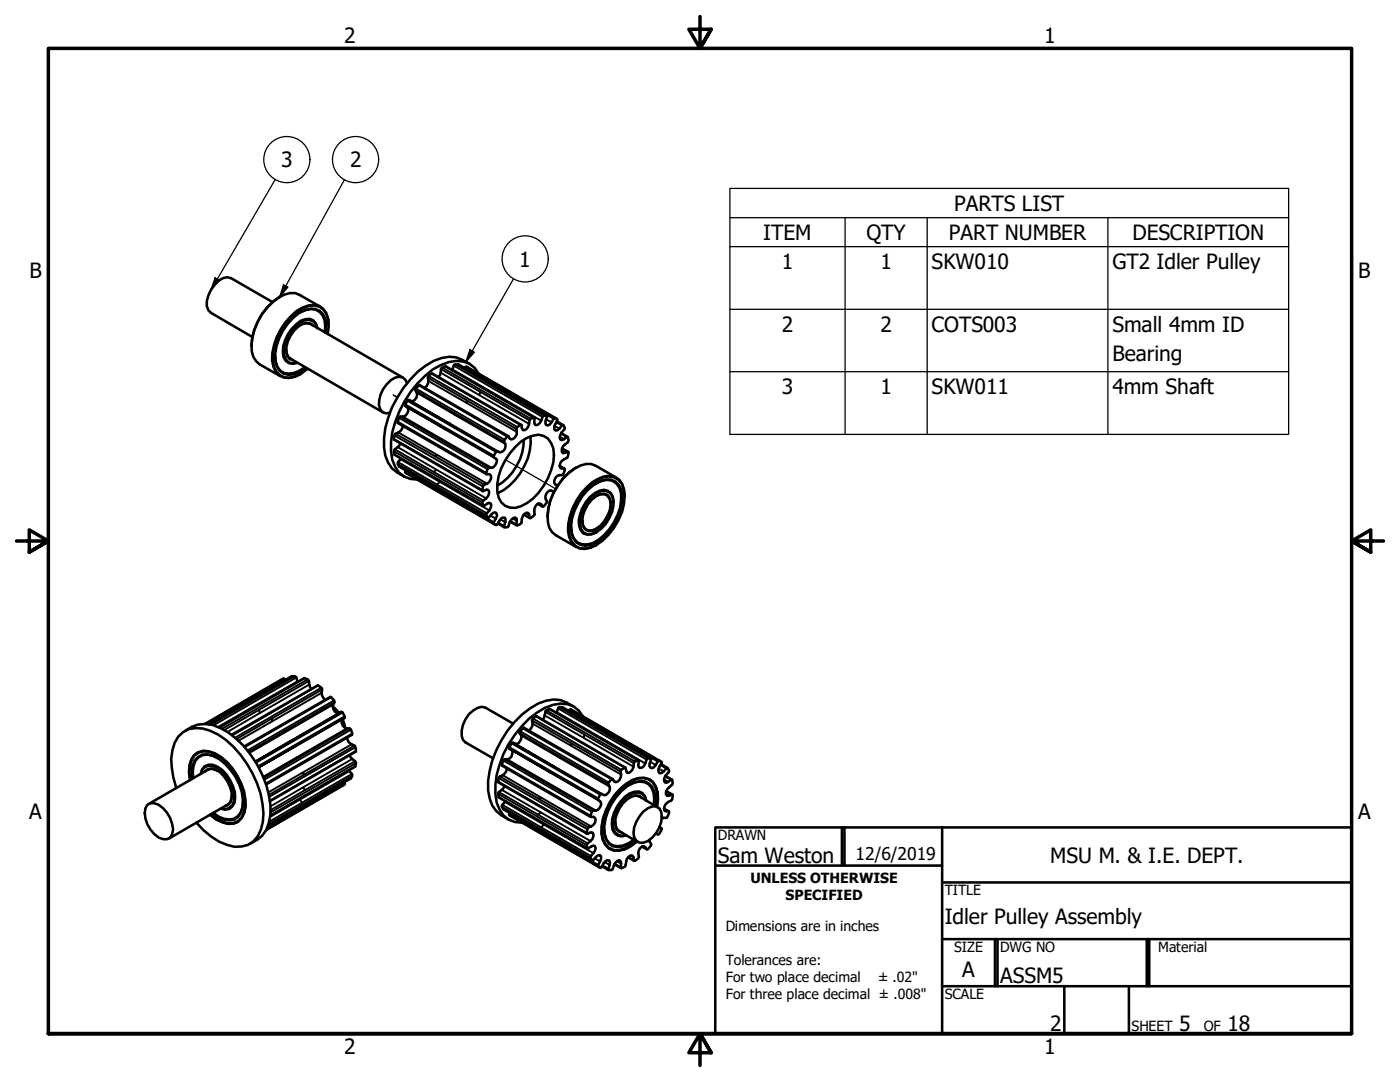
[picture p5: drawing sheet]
<svg xmlns="http://www.w3.org/2000/svg" width="279mm" height="216mm" viewBox="0 0 279 216" stroke-linecap="round" stroke-linejoin="round" font-family="sans-serif">
<!-- layer: Tweak Trail (ANSI) -->
<path d="M78.5 78.8l.8 .5M100.9 91.8l10 5.7" fill="none" stroke="#000" stroke-width=".25"/>
<!-- layer: Visible (ANSI) -->
<g fill="none" stroke="#000" stroke-width=".51">
<path d="M55.8 59.2a12.1 12.1 0 0 0-5.6 9.8M54.4 60.3l-8.3-4.8a2.9 2.9 0 0 0-3.3 1.3 6.1 6.1 0 0 0-1.5 4.3l.3 .8 .5 .5 8.3 4.8M54.9 71.1a2.98 2.98 0 0 0 2.8 3.4l1-.1 1.1-.4 1-.7M57.1 69.8l.1 .7 .3 .7 .5 .4 18.5 10.7M58.2 65.6l.9-.9a2.85 2.85 0 0 1 3.4-.8l.6 .7 .2 .9a1.88 1.88 0 0 0-2.6-1.6 7 7 0 0 0-4 7 1.86 1.86 0 0 0 2.6 1.5 2 2 0 0 1-2.1-.2 2 2 0 0 1-.7-2 7.4 7.4 0 0 1 1.7-4.6zM59.9 62.3a3.2 3.2 0 0 1 4.5 .6l.4 1v2.5M60 64.8l.7-.3 1.3 .1 18.5 10.8M62.5 65a2.1 2.1 0 0 0-3 .2 5.7 5.7 0 0 0-2.2 5.9l.5 .5 .7 .3M63.9 61.2l-4.1-2.3a3.9 3.9 0 0 0-4.2 .5 12.1 12.1 0 0 0-5.4 10.6l.3 1.2 .6 .9 .7 .6 4.1 2.4M65 66.4a4.2 4.2 0 0 0-1.2-4.4 3.7 3.7 0 0 0-4.2 .5 11.3 11.3 0 0 0-4.7 9.4 2.92 2.92 0 0 0 3.8 2.8l1.2-.5 1.1-.8M65.4 66.7a5.3 5.3 0 0 0-.8-4.9 3.4 3.4 0 0 0-4.1-.3 12 12 0 0 0-6 10.4 3.2 3.2 0 0 0 4.5 3.2l1.2-.6 1.2-.9M65.6 65a3.6 3.6 0 0 0-2.9-4.2 6.6 6.6 0 0 0-4.7 2.4 12.3 12.3 0 0 0-3.7 8.7 3.4 3.4 0 0 0 3.3 3.5l1.1-.2 1.3-.6"/>
<path d="M81.2 76.5a1.62 1.62 0 0 0-2.4-1.1 6.1 6.1 0 0 0-3.2 5.4 1.55 1.55 0 0 0 2.2 1.6M84.8 77.4a1.99 1.99 0 0 0 .6-2.2l.7-.7h.2l17.7 10.3M87.5 75.2a2.95 2.95 0 0 0 .6-1.7l.9-.4 17.6 10.2M90.2 73.9l.5-1.1 .7-.1 17.7 10.2M92.7 73.5l.4-.3 17.9 10.3M93.7 72.6l-1.4-.8a6 6 0 0 0-5.7 .2 19.9 19.9 0 0 0-9.1 11.4 14.1 14.1 0 0 0-.6 7.5l.6 1.4 .7 1.2 2.5 1.6M95.5 74.5a4.7 4.7 0 0 0-6-2.2 12.3 12.3 0 0 0-6.2 4.2 21 21 0 0 0-5.3 11.7 7.9 7.9 0 0 0 1.6 6.1l1.1 .8 1.2 .5 1.4 .1M79.9 88.5l-.2 .4-1 1v.8l17.8 10.3M80.1 91.5l-.7 .7v.4l.2 .5 17.7 10.2M80.4 85a2.04 2.04 0 0 1-1.6 1.7l-.1 .2v.9l17.6 10.2M81 93.9l-.2 .3 .3 .2 17.6 10.2M101.5 87.1l-17.7-10.3-.9 .9a1.68 1.68 0 0 1-.2 2.1 1.12 1.12 0 0 1-1.2 0l-.2 .1-.5 1a1.21 1.21 0 0 1 .6 1.5 1.21 1.21 0 0 1-1.5 .7l-.3 .3-.2 1 17.7 10.2"/>
<path d="M101.5 87.1l.2 .4 .3 .2a1.5 1.5 0 0 0 1.1-2.1 1.37 1.37 0 0 1 .8-.9l.4 1.1a1.15 1.15 0 0 0 1.3-1.2l.1-.7a1.07 1.07 0 0 1 1-.6v1.3l.2 .2a1.68 1.68 0 0 0 1.4-1.6l.2-.3 .7 .1a2.7 2.7 0 0 0-.2 1.8l.3 .1 .4-.2 .9-1.3h.1l.6 .4-.7 1.4v.5l.3 .2h.4l1-1.1h.2l.2 .7a3.6 3.6 0 0 0-1 1.8l.1 .4 .3 .1 1.2-.6 .1 .9a3.5 3.5 0 0 0-1.3 1.6v.4l.2 .3 1.1-.2-.1 .9-.2 .3a1.62 1.62 0 0 0-1.3 1.9l.9 .3-.4 1.1a1.34 1.34 0 0 0-1.3 .5 1.34 1.34 0 0 0-.2 1.4l.5 .4M101.5 87.1h-.3l-.6 .8a1.69 1.69 0 0 1-.1 2.1 1.11 1.11 0 0 1-1.4 0l-.6 1.1 .7 .7a1.49 1.49 0 0 1-1.8 1.6l-.4 1.2h.7l.2 .2a1.68 1.68 0 0 1-1.4 2l-.2 1.2 1.1-.3a1.74 1.74 0 0 1-1.1 2.3l.2 1 1.1-.7 .3 .2a2.04 2.04 0 0 1-.9 2.1l.4 .7 1.1-1 .4-.1 .2 .3 .1 .4-.7 1.5 .5 .4h.1l.9-1.4 .5-.1h.3a2.84 2.84 0 0 1-.2 1.9h.7a2.66 2.66 0 0 1 1.5-1.9l.3 .2v1.3l.7-.2 .3-.3a1.88 1.88 0 0 1 1-2l.3 .1 .4 1 .9-.7a2.25 2.25 0 0 1 .6-2.2 .97 .97 0 0 1 1.1 .6l.8-.9a1.69 1.69 0 0 1 .1-2 1.01 1.01 0 0 1 1.3-.1M102.8 89.2a6.8 6.8 0 0 1 4.7-2.5 3.2 3.2 0 0 1 2.9 2.8 12 12 0 0 1-4 10 5.7 5.7 0 0 1-4.7 1.8 3.3 3.3 0 0 1-2.4-3.3 11.8 11.8 0 0 1 3.5-8.8zM104.5 87.8a10.9 10.9 0 0 1-5.2 9.1M105.9 87.1a12.1 12.1 0 0 1-6.6 11.3M111.1 84.1l1.3 .7M111.7 93l.9 .5M112 86.4l1.3 .8M112.1 89.5l1.3 .7M114.9 93.3a12.1 12.1 0 0 0-5.6 9.8M116.6 97.9a7.3 7.3 0 0 1 4.9-2.8 3 3 0 0 1 3 2.6 10.9 10.9 0 0 1-3 9 7.3 7.3 0 0 1-4.9 2.8 2.91 2.91 0 0 1-2.9-2.6 10.6 10.6 0 0 1 1.9-7.6zM117.3 97.7a5.8 5.8 0 0 1 4.6-2 3.2 3.2 0 0 1 2.3 3.3 10.9 10.9 0 0 1-6.3 9.7 2.83 2.83 0 0 1-3.9-2.5 11 11 0 0 1 3.3-8.5z"/>
<path d="M118 99.8a2.62 2.62 0 0 1 3.2-1.1 3.2 3.2 0 0 1 .5 3.5 5.6 5.6 0 0 1-3.7 3.8 1.7 1.7 0 0 1-1.8-2.1 6.7 6.7 0 0 1 1.8-4.1zM118.1 99.1a2.87 2.87 0 0 1 3.5-.9 3.5 3.5 0 0 1 .6 3.9 6.8 6.8 0 0 1-4.1 4.5 1.81 1.81 0 0 1-2.3-1.8 7.1 7.1 0 0 1 2.3-5.7zM119 96.4a3.1 3.1 0 0 1 4.6 .9 8.9 8.9 0 0 1-2 8.3 7 7 0 0 1-4.5 3 2.6 2.6 0 0 1-3-2.2l-.1-1.2M119.1 98.9a1.72 1.72 0 0 1 1.9-.1 1.72 1.72 0 0 1 .9 1.8 6.2 6.2 0 0 1-3.7 5.3h-.9l-.6-.4-.4-.7-.1-.9M123 95.3l-4.1-2.3a4 4 0 0 0-4.3 .5 11.9 11.9 0 0 0-5.3 10.6l.3 1.2 .6 .9 .7 .6 4.1 2.4M124.7 99.1a5 5 0 0 0-1.1-3.4 3.5 3.5 0 0 0-4.2-.2 12.2 12.2 0 0 0-6.1 10.5 3.4 3.4 0 0 0 3.3 3.5l1.2-.2 1.3-.6M99.4 104.5l1.2 .7M101.8 104.1l1.3 .7M104.5 102.7l1.2 .7M107.3 100.5l1 .6M122.4 100.3a2.08 2.08 0 0 0-2.8-2.4 7.2 7.2 0 0 0-4 7 2.08 2.08 0 0 0 1.3 1.7 2.08 2.08 0 0 0 2.2-.4M57 135.7l-.3-.3-.4 .1-15.4 9"/>
<path d="M59.4 136.1l-.4-1.1-.8-.1-16.5 9.6M62.1 137.5l-.4-.9v-.7a1.07 1.07 0 0 0-1-.6l-16.9 9.9M64.9 139.6a1.99 1.99 0 0 1-.6-2.2l-.9-.6-17.2 9.8M35.2 157.2a15.1 15.1 0 0 1-.8-7.5 5.1 5.1 0 0 1 7.5-3.9 17.8 17.8 0 0 1 8.5 8.6 16.7 16.7 0 0 1 2.1 9.6 5.2 5.2 0 0 1-4.3 4.9 8.8 8.8 0 0 1-6-2l-1.6-1.2-1.4-1.6M36.9 145.9a6.2 6.2 0 0 1 7.1-.6 19 19 0 0 1 9.1 11.4 12.4 12.4 0 0 1 0 8.9l-.8 1.2-1 .8-1.5 .8M37.9 155.6a5.5 5.5 0 0 1 .8-4.9l.9-.6 1-.3a8.6 8.6 0 0 1 6.8 5 9.9 9.9 0 0 1 1.4 7.4 2.97 2.97 0 0 1-4.4 1.9l-1.3-.6-1.2-.9M38 155.6a5.9 5.9 0 0 1 .8-4.9 3.4 3.4 0 0 1 4.1-.3 12.1 12.1 0 0 1 6.1 10.4 3.3 3.3 0 0 1-3.5 3.5l-1.1-.3-1.2-.6-1.2-.8M38.4 155.4l-.1-1.4a3 3 0 0 1 1.2-2.9 3 3 0 0 1 3.1-.3 10.9 10.9 0 0 1 5.9 10.1 2.85 2.85 0 0 1-3.8 2.7l-1.1-.5-1.2-.8M39.4 150.2a4.1 4.1 0 0 0-1.6 3.7M40.1 154.4a1.86 1.86 0 0 1 2.6-1.5 7 7 0 0 1 4 6.9 1.93 1.93 0 0 1-2.6 1.6 1.98 1.98 0 0 0 2.1-.2 1.98 1.98 0 0 0 .7-2 7.7 7.7 0 0 0-3.5-6.2 2.04 2.04 0 0 0-3.3 1.4M40.9 153.9l.6-.4a3.1 3.1 0 0 1 3.2 1.4 5.6 5.6 0 0 1 1.3 5.1l-.4 .6-.7 .2M43.4 153.8l-.7-.3-.7-.1-.5 .2-11.8 6.8"/>
<path d="M43.4 151.3a3.1 3.1 0 0 0-4.4 .5l-.4 1-.1 2.5M46.3 158.8l-.4 1.3-.4 .4-11.8 6.8M66.4 141l1.3 1.2M67.7 142.2a1.15 1.15 0 0 1-1.2-1.6l.2-.5v-.3l-.8-.7-17.2 9.9M67.7 142.2l.4-.2 .3 .2 .4 .9-.4 .4M68.4 143.5a1.34 1.34 0 0 0 .1 1.5 1.34 1.34 0 0 0 1.4 .4l.4 1-.1 .2-17.1 9.9M68.4 143.5l.5 1.7M68.7 156.1l.1 .3-.2 .3-15.5 8.9M69.3 147.2a2.04 2.04 0 0 0 1.6 1.7l.1 1.1-17.2 9.9M69.6 153.7l.6 .7 .1 .4-.3 .5-16.5 9.6M69.8 150.7l.2 .4 1 1-.1 .9-17 9.8M100.7 156.8l-.2 .5-1.1 .9 .2 .9 17.6 10.3"/>
<path d="M100.9 159.9l-.8 .9 .4 .7 17.7 10.2M101.2 153.4a2.08 2.08 0 0 1-1.6 1.7l-.1 .2v.8l17.7 10.3M102.4 144.4l-5.5-3.2a3 3 0 0 0-3.3 1.3 5.4 5.4 0 0 0-1.2 5.1l.5 .5 5.5 3.2M105.5 145.8a1.61 1.61 0 0 0 .7-2l.2-.4 .7-.5 17.7 10.3M108.3 143.6l.3-.4 .3-1.3 .8-.4 17.7 10.2M111.1 142.2l.4-1 .7-.1 17.7 10.2M113.5 141.9l.2-.4h.2l17.9 10.4M114.5 141l-1.4-.8a6 6 0 0 0-5.7 .2 19.9 19.9 0 0 0-10 17.3 6.4 6.4 0 0 0 4.1 5.8M116.3 142.9a4.7 4.7 0 0 0-5.9-2.2 14.6 14.6 0 0 0-7.7 5.9 19.1 19.1 0 0 0-3.8 11.8 5.8 5.8 0 0 0 3.8 5.6l1.4 .1M122.2 155.4l-17.6-10.2-.8 .7-.1 .4a1.3 1.3 0 0 1-.5 2.2l-1-.3-.6 1.1a1.07 1.07 0 0 1 .4 1.7 1.8 1.8 0 0 1-1.4 .6l-.5 .9 .1 .3 17.7 10.2M124.8 158.9a2.95 2.95 0 0 1 3.4-.7l.5 .7 .3 .9a1.85 1.85 0 0 0-2.6-1.6 6.7 6.7 0 0 0-3.4 3.5 4.5 4.5 0 0 0-.3 4.4l.6 .5 .8 .2 .9-.1a2 2 0 0 1-2.1-.2 2 2 0 0 1-.8-2 7.7 7.7 0 0 1 2.7-5.6zM125.6 156.6a3 3 0 0 1 3.4-.3 3 3 0 0 1 1.6 3l-.1 1.3"/>
<path d="M125.7 159.1l.7-.3h.6l.6 .1 3.7 2.2M128.1 159.3a2.1 2.1 0 0 0-2.9 .2 5.7 5.7 0 0 0-2.2 5.9l.5 .5 .6 .3M129.7 155.5a3.9 3.9 0 0 1 1.6 3.8M131.9 152.5l1.3 .7M132.8 154.8l1.3 .8M133 157.9l1.2 .7M29.4 160.6a2.4 2.4 0 0 1 3.2 .7 6.5 6.5 0 0 1 1.9 4.2l-.1 .9a1.66 1.66 0 0 1-2.7 .7 5.8 5.8 0 0 1-2.7-5.8zM43.4 163.6a5.6 5.6 0 0 0 3.1 .7l.9-.3M48.5 160a3.4 3.4 0 0 1-1.8 3.4 4.4 4.4 0 0 1-4.2-1.2M101.8 162.2l-.1 .5 17.9 10.3M120.1 172.8l1.3 .8M120.6 165.4a3.2 3.2 0 0 0 1.8 3.3 4.6 4.6 0 0 0 4.1-1.1"/>
<path d="M122.6 172.5l1.4 .7M122.8 164.1l.1 .7 .3 .7 4.1 2.5M125.3 171.1l1.3 .7M125.7 168.9a4.1 4.1 0 0 1-4 .5M128.1 168.9l1 .6M128.4 161.9l.9-.6 .9-.4a1.63 1.63 0 0 1 1.9 2 5.7 5.7 0 0 1-3.7 5.2 1.7 1.7 0 0 1-2-1.9 6.8 6.8 0 0 1 2-4.3zM130.7 160.7a4.2 4.2 0 0 0-1.2-4.4l-.9-.4a5.6 5.6 0 0 0-4.5 1.9 11.2 11.2 0 0 0-3.5 8.4 2.85 2.85 0 0 0 3.7 2.7l1.2-.4 1.2-.9M131.1 161a5.3 5.3 0 0 0-.9-4.9 3.4 3.4 0 0 0-4-.3 12 12 0 0 0-6.1 10.4 3.1 3.1 0 0 0 4.6 3.2l1.2-.6 1.2-.9M131.1 161a5.5 5.5 0 0 0-.8-5 3.6 3.6 0 0 0-4.1-.4 12.3 12.3 0 0 0-6.2 10.7 3.5 3.5 0 0 0 2.4 3.4 5.3 5.3 0 0 0 4.7-1.8M131.6 165l.4 .3v.3l-.6 .9-.5-.2M132.1 163.3l.9-.1a1.49 1.49 0 0 0 .5-1.2l-.9-.3a1.91 1.91 0 0 1 1.4-2.1l.2-1-1 .2a1.11 1.11 0 0 1 .3-1.7l.7-.6v-.9h-.3l-.9 .6-.3-.1a1.59 1.59 0 0 1 .7-2l.1-.4-.4-.5a2.33 2.33 0 0 1-1.5 1.1l-.2-.2a2.61 2.61 0 0 1 .7-2l-.7-.3a3.4 3.4 0 0 1-1.3 1.5l-.3-.1a1.96 1.96 0 0 1 .2-1.8h-.8l-.7 1.4-.4 .4h-.4l-.3-.2v-1.2l-.1-.1-.7 .4a2.51 2.51 0 0 1-1.1 2.1h-.4l-.3-1.1-.9 .7a1.77 1.77 0 0 1-1 2.3l-.7-.7-.8 .9a1.61 1.61 0 0 1-.2 2.1 1.01 1.01 0 0 1-1.2 0l-.2 .2-.5 .9a1.07 1.07 0 0 1 .4 1.7 1.52 1.52 0 0 1-1.5 .6l-.3 1.1 .8 .3a1.43 1.43 0 0 1-1.3 1.9l-.2 .4v.9l1-.3a1.74 1.74 0 0 1-1 2.3l.1 1 1.1-.7 .3 .1a1.76 1.76 0 0 1-.8 2v.4l.3 .5 1.1-1 .4-.1 .3 .3-.2 1-.5 .9 .7 .4a2.84 2.84 0 0 1 1.2-1.6l.4 .1a2.84 2.84 0 0 1-.2 1.8h.8a2.66 2.66 0 0 1 1.4-1.9 1.6 1.6 0 0 1 .3 1.6h.1l.8-.4 .2-.8a1.15 1.15 0 0 1 1.2-1.2l.4 1 .7-.5 .2-.4a1.48 1.48 0 0 1 1-2.1l.5 .6h.3l.7-.8-.4-1M132.5 161.4l1 .5"/>
</g>
<!-- layer: Visible Narrow (ANSI) -->
<g fill="none" stroke="#000" stroke-width=".38">
<path d="M81.3 79.9l17.7 10.3M81.6 79.8l8.2 4.7-7.8-4.5M82.9 77.9l7.8 4.5 .2 .5-7.7-4.5M83 77.5l17.7 10.3M83.6 76.9l17.6 10.2M85.4 75.4l7.8 4.5v.6l-7.7-4.5M85.5 75l17.8 10.2M86.1 74.5l17.7 10.3M88 73.7l7.8 4.5-.1 .7-7.8-4.5M88.3 73.3l17.6 10.3M88.8 73.1l17.7 10.2M90.3 73.7l17.7 10.2"/>
<path d="M90.6 73l17.7 10.2M90.9 72.7l17.6 10.2M91.4 72.7l17.6 10.2M92.8 73.3l7.8 4.6-.1 .1M93.1 73.2l17.6 10.2M93.2 79.9l9.9 5.7M95.7 78.9l9.9 5.7M95.8 78.2l9.9 5.7M100.6 77.9l9.9 5.7M78.6 87.6l17.7 10.2M78.6 90l17.7 10.3M78.7 86.9l17.7 10.2"/>
<path d="M78.7 90.7l17.7 10.1M79.4 89.2l7.7 4.5-.5 .5-7.8-4.5M79.4 84.1l17.6 10.3M79.4 92.6l17.6 10.2M79.5 86.3l7.8 4.5-.6 .2-7.8-4.4M79.6 83.4l17.7 10.2M79.6 93.1l17.7 10.2M79.9 83.1l7.8 4.5h.5l-7.8-4.5M79.9 91.6l7.9 4.5-.6 .6-7.8-4.5M80.9 81l8.2 4.8-7.8-4.5M80.9 94l7.7 4.5 .1-.1M80.9 80.7l17.7 10.2"/>
<path d="M80.9 94.3l17.7 10.2M86.6 94.2l9.9 5.7M86.7 91l9.9 5.7M87.1 93.7l9.9 5.7M87.2 96.7l10 5.7M87.3 90.8l9.9 5.7M87.7 87.6l9.9 5.7M87.8 96.1l9.9 5.8M88.2 87.6l9.9 5.7M88.6 85.5l10 5.7M88.6 98.5l10 5.7M89.1 85.8l9.8 5.7"/>
<path d="M89.3 84.3l10 5.7M89.8 84.5l9.9 5.7M90.7 82.4l9.9 5.7M90.9 82.9l9.9 5.7M93.2 80.5l9.9 5.7M109 83.6l1 .7M110.6 85l1 .5M111 84.3l1.1 .6M111.7 93l.9 .5M111.7 87.1l.9 .5M111.8 93.3l.3 .2M112 86.6l1.1 .6"/>
<path d="M112.1 90l.6 .4M112.1 89.5l1.2 .7M97.9 102.9l1 .6M99.4 104.3l1.2 .7M99.9 103.6l.9 .6M101.9 103.9l1.2 .7M102.3 103.4l.8 .5M104.6 102.7l1.1 .6M105 102.4l.6 .3M107.3 100.5l1 .5M107.7 100.5l.3 .1M56.6 135.4l-15.7 9.1"/>
<path d="M56.8 135.6l-9.8 5.7M58.3 134.9l-16.6 9.6M58.8 134.9l-16.7 9.7M59.1 135.2l-16.5 9.5M59.4 136l-15.8 9M60.8 135.3l-17 9.9M61.4 135.6l-17.1 9.8M61.7 135.9l-9.9 5.7M61.7 136.6l-9.9 5.7M63.5 136.8l-17.1 9.9M64.1 137.2l-17.2 10M64.2 138.2l-9.9 5.8"/>
<path d="M64.3 137.6l-9.9 5.7M66.1 139.1l-17.3 10M66.7 139.8l-17.3 9.9M44.8 145.7l7-4.1v.7l-6.4 3.7M47.1 141.4l-.1-.1-5.6 3.2M47.2 147.4l7.2-4.1-.1 .7-6.7 3.8M49.6 150.1l7.2-4.2-.2 .4-6.8 3.9M50.9 152l7.3-4.2zM51.6 153.2l7.3-4.2zM52.5 155l6.8-3.9h.5l-7.2 4.2M53.5 158.1l6.8-3.9 .5 .3-7.1 4.1M66.5 140.6l-9.9 5.7"/>
<path d="M66.7 140.1l-9.9 5.8M67.7 142.2l-9.9 5.8M68.1 142l-9.9 5.8M68.4 143.5l-9.9 5.7M68.4 142.2l-17.3 10M68.8 143.3l-9.9 5.7M68.8 156.2l-9.9 5.7M68.8 142.9l-17.3 10M68.8 156.5l-15.7 9.1M69.2 145.4l-9.9 5.7M69.7 145.4l-9.9 5.7M69.7 153.9l-9.9 5.7"/>
<path d="M70 145.6l-17.2 10M70 155.3l-16.5 9.5M70.2 148.5l-9.9 5.7M70.2 154.4l-9.9 5.7M70.3 151.4l-9.9 5.8M70.3 146.4l-17.3 9.9M70.3 154.8l-16.7 9.7M70.7 148.8l-9.9 5.7M70.9 151.9l-9.9 5.7M70.9 149.1l-17.2 9.9M70.9 152.9l-17 9.9M71.1 149.8l-17.3 10"/>
<path d="M71.1 152.3l-17.1 9.8M99.4 156l17.7 10.2M99.4 158.4l17.7 10.3M99.5 155.3l17.7 10.2M99.5 159.1l17.7 10.1M100.1 157.6l7.8 4.5-.5 .5-7.8-4.5M100.1 152.5l17.8 10.3M100.3 154.7l7.8 4.5-.6 .2-7.7-4.5M100.5 151.8l17.6 10.2M100.7 151.5l7.8 4.5h.5l-7.8-4.5M101.7 149.4l8.2 4.8-7.8-4.5M101.7 149.1l17.7 10.2"/>
<path d="M102.1 148.3l17.7 10.3M102.4 148.2l8.2 4.7-7.8-4.5M103.7 146.3l7.8 4.5 .3 .5-7.8-4.6M103.8 145.9l17.7 10.2M104.3 145.4l17.7 10.1M106.2 143.8l7.8 4.5v.5l-7.7-4.4M106.4 143.4l17.6 10.2M106.9 142.9l17.8 10.3M107.5 159.4l9.9 5.7M108.1 159.2l9.9 5.7M108.5 156l9.9 5.7M108.8 142l7.8 4.6-.1 .7-7.8-4.6"/>
<path d="M109 156l9.9 5.7M109 141.7l17.7 10.3M109.5 153.9l9.9 5.7M109.7 141.5l17.6 10.2M109.9 154.2l9.9 5.7M110.2 152.7l10.3 5.9M111.1 142.1l17.7 10.2M111.4 141.4l17.6 10.2M111.5 150.8l9.9 5.7M111.6 141.1l17.7 10.2M111.8 151.3l9.9 5.7M112.2 141.1l17.7 10.2"/>
<path d="M113.6 141.7l7.8 4.5-.1 .2M113.9 141.5l17.7 10.3M114 148.3l9.9 5.7M114 148.8l10 5.8M116.5 147.3l9.9 5.7M116.6 146.6l9.9 5.7M121.4 146.2l9.9 5.8M129.8 152l1.1 .7M131.4 153.4l1.1 .5M131.8 152.7l1.2 .7M132.5 155.5l.8 .5M132.7 154.9l1.2 .7"/>
<path d="M132.9 158.4l.6 .4M133 157.9l1 .7M53.9 163l5.9-3.4 .5 .5-6.6 3.9M54 160.9l6.4-3.7 .6 .4-7 4.1M58.8 161.8l.1 .1-5.6 3.2M100.1 161l17.8 10.2M100.5 161.5l17.6 10.1M100.8 160l7.7 4.5-.5 .6-7.7-4.5M101.7 162.4l7.8 4.5v-.1M101.7 162.7l17.7 10.2M107.4 162.6l9.9 5.7M107.9 162.1l10 5.7"/>
<path d="M108 165.1l9.9 5.7M108.5 164.5l9.9 5.7M109.5 166.9l9.9 5.7M118.7 171.3l1.1 .6M120.3 172.7l1.1 .7M120.6 172l1.1 .6M122.7 172.3l1.2 .7M123.1 171.8l.9 .5M125.3 171.1l1.2 .6M125.8 170.8l.6 .3M128.1 168.9l.9 .5M128.5 168.8l.3 .2"/>
<path d="M132.5 161.4l.9 .5M132.6 161.7l.3 .2"/>
</g>
<!-- layer: Symbol (ANSI) -->
<g fill="none" stroke="#000" stroke-width=".25">
<path d="M54.9 35.8l-12.8 22M68.8 35.8l-13 23.4M42.9 55.4l.9 .5-1.7 1.9zM56.6 56.8l.9 .5-1.7 1.9zM102.5 55.6l-9.5 16.6M145.7 43.4v-5.8h111.5v5.8M145.7 43.4h111.5v5.8M145.7 43.4v43.3h111.5v-37.5M145.7 49.2h111.5M168.7 43.4v43.3M185 43.4v43.3M221.1 43.4v43.3"/>
<path d="M93.8 69.8l.9 .5-1.7 1.9zM145.7 61.7h111.5M145.7 74.2h111.5"/>
<circle cx="57.2" cy="31.8" r="4.6"/>
<circle cx="71" cy="31.8" r="4.6"/>
<circle cx="104.8" cy="51.7" r="4.6"/>
</g>
<!-- layer: Border (ANSI) -->
<path d="M139.7 3.3v6.4l-2.2-3.9h4.4l-2.2 3.9 2.2-3.9M3.3 107.9h6.4l-3.9-2.2v4.5l3.9-2.3-3.9 2.3M276.1 107.9h-6.4l3.9-2.2v4.5l-3.9-2.3 3.9 2.3M9.7 206.2v-196.5h260v196.5h-260h260M141.9 210.1l-2.2-3.9 2.2 3.9h-4.4l2.2-3.9v6.4" fill="none" stroke="#000" stroke-width=".7"/>
<!-- layer: Title (ANSI) -->
<g fill="none" stroke="#000" stroke-width=".51">
<path d="M142.7 165.1h127v41.1h-127zM142.7 172.7h45.3M168 165.1v7.6M168.5 165.1v7.6M188 176.1h81.7M188 165.1v41.1M188 187.4h81.7M188 196.8h81.7M198.6 187.4v9.4M199.1 187.4v9.4M212.4 196.8v9.4M225.3 196.8v9.4"/>
<path d="M228.9 187.4v9.4M229.4 187.4v9.4"/>
</g>
<!-- layer: Symbol (ANSI) -->
<g fill="#000">
<path d="M42.9 55.4l.9 .5-1.7 1.9z" fill-rule="evenodd"/>
<path d="M56.6 56.8l.9 .5-1.7 1.9z" fill-rule="evenodd"/>
<path d="M93.8 69.8l.9 .5-1.7 1.9z" fill-rule="evenodd"/>
</g>
<g font-size="4.2">
<text x="68.7" y="8.6">2</text>
<text x="208.4" y="8.6">1</text>
<text x="56.1" y="33.4">3</text>
<text x="69.8" y="33.4">2</text>
<text x="152.3" y="47.9">ITEM</text>
<text x="172.9" y="47.9">QTY</text>
<text x="189.4" y="47.9">PART NUMBER</text>
<text x="190.4" y="42.1">PARTS LIST</text>
<text x="226" y="47.9">DESCRIPTION</text>
<text x="103.6" y="53.2">1</text>
<text x="156" y="53.7">1</text>
<text x="175.7" y="53.7">1</text>
<text x="185.9" y="53.7">SKW010</text>
<text x="222" y="53.7">GT2 Idler Pulley</text>
<text x="5.9" y="55.5">B</text>
<text x="271.1" y="55.5">B</text>
<text x="156" y="66.2">2</text>
<text x="175.7" y="66.2">2</text>
<text x="185.9" y="66.2">COTS003</text>
<text x="222" y="66.2">Small 4mm ID</text>
<text x="222" y="72">Bearing</text>
<text x="156" y="78.6">3</text>
<text x="175.7" y="78.6">1</text>
<text x="185.9" y="78.6">SKW011</text>
<text x="222" y="78.7">4mm Shaft</text>
<text x="5.8" y="163.4">A</text>
<text x="271" y="163.4">A</text>
<text x="143.3" y="172.1">Sam Weston</text>
<text x="209.6" y="172.1">MSU M. &amp; I.E. DEPT.</text>
<text x="188.5" y="184.4">Idler Pulley Assembly</text>
<text x="192" y="194.9">A</text>
<text x="199.6" y="196.2">ASSM5</text>
<text x="209.6" y="205.7">2</text>
<text x="235.3" y="205.7">5</text>
<text x="245" y="205.7">18</text>
<text x="68.7" y="210.3">2</text>
<text x="208.4" y="210.3">1</text>
</g>
<text font-size="3.5" x="170.8" y="171.6">12/6/2019</text>
<g font-size="2.8">
<text x="143.3" y="167.6">DRAWN</text>
<text x="149.8" y="176.2">UNLESS OTHERWISE</text>
<text x="156.8" y="179.6">SPECIFIED</text>
<text x="188.5" y="178.6">TITLE</text>
<text x="144.8" y="185.9">Dimensions are in inches</text>
<text x="190.4" y="189.9">SIZE</text>
<text x="199.6" y="189.9">DWG NO</text>
<text x="231.1" y="190">Material</text>
<text x="144.8" y="192.5">Tolerances are:</text>
<text x="144.8" y="195.9">For two place decimal</text>
<text x="175.3" y="195.9">± .02&quot;</text>
<text x="144.8" y="199.3">For three place decimal ± .008&quot;</text>
<text x="188.5" y="199.3">SCALE</text>
<text x="225.8" y="205.7">SHEET</text>
<text x="240.2" y="205.7">OF</text>
</g>
</svg>
